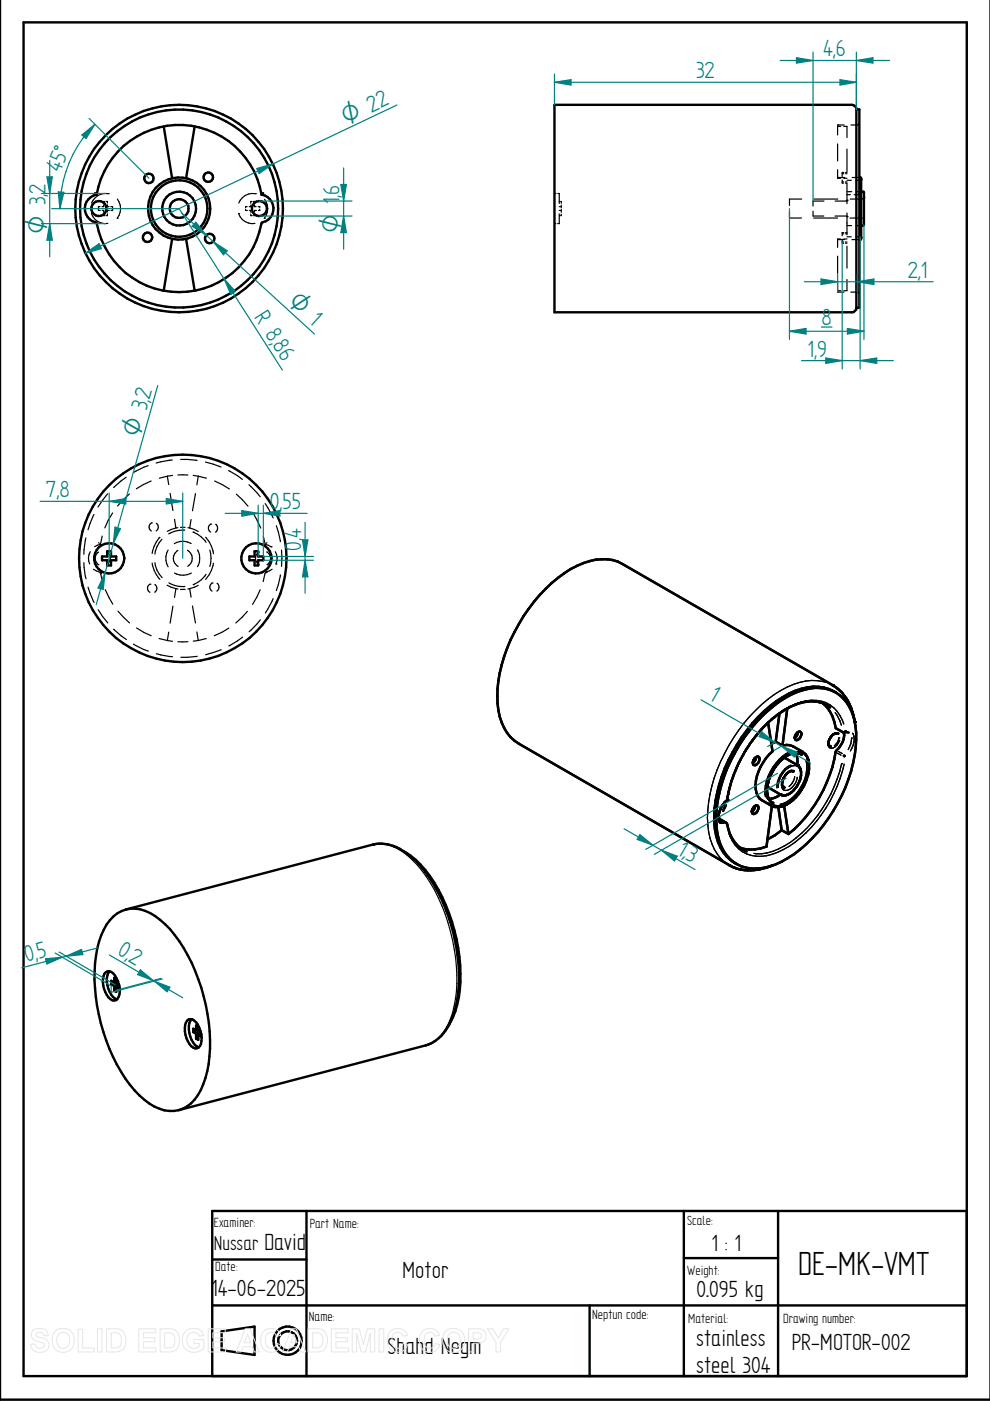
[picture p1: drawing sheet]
<svg xmlns="http://www.w3.org/2000/svg" width="210mm" height="297mm" viewBox="0 0 210 297" stroke-linecap="round" stroke-linejoin="round" font-family="sans-serif">
<g fill="none" stroke="#000" stroke-width=".51">
<path d="M0 0v296.8h209.9M5 4.7h200v287.1h-200zM34.7 26.8l1.8 11M41.3 26.8l-1.8 11M181.6 23.2h.6v42h-.6M181.6 23.2a1.01 1.01 0 0 0-1-1h-63v44h63a1.01 1.01 0 0 0 1-1M181.6 23.2v42M182.2 37.6l.4 .2v12.8l-.4 .2M20.2 40.9l.3 .4M20.5 41.3a3 3 0 0 0-2.5 2.9 3 3 0 0 0 2.4 3 17.8 17.8 0 0 0 26 12.6M36.5 50.7l-1.8 10.9M39.5 50.7l1.8 10.9"/>
<path d="M55.5 41.3a3 3 0 0 1 2.5 2.9 3 3 0 0 1-2.5 3 17.8 17.8 0 0 1-9.1 12.6M55.5 41.3a17.7 17.7 0 0 0-17.5-14.8 17.7 17.7 0 0 0-17.5 14.8M55.8 40.9l-.3 .4M182.6 40.6l.5 .1 .1 .1v6.8l-.2 .2h-.4M21.6 118h1.1v-1.1h.8v1.1h1.1v.8h-1.1v1.1h-.8v-1.1h-1.1zM52.9 118h1.1v-1.1h.7v1.1h1.1v.8h-1.1v1.1h-.7v-1.1h-1.1zM160.7 152a20.7 20.7 0 0 1 10.5-6.2 8.4 8.4 0 0 1 9.9 6.7 24 24 0 0 1-1.8 14.4 31.5 31.5 0 0 1-13.6 15.8 10.1 10.1 0 0 1-10 .3 10.1 10.1 0 0 1-4.3-8.5 32.4 32.4 0 0 1 9.3-22.5zM162.9 153.2l.9 6.1a10.2 10.2 0 0 0-3.6 8 2.96 2.96 0 0 0 1.3 2.4l2 1.1M164.5 157.3l1.4 .8M164.5 157.3l-.9 .4M165.3 151.3l-.8 6M165.9 158.1l1.6-.1 2.6 1.4"/>
<path d="M166.9 150.2l-1 7.9M168.7 159.6a4.3 4.3 0 0 1 .3 2.6l-2.8-1.5M169 155.3l.6-.2 .2 .1a1.21 1.21 0 0 1-1.1 1.7 1.04 1.04 0 0 1 .3-1.6zM169.2 155.2a1.66 1.66 0 0 1-.7 1.2M169.5 159.1l.6 .3M169.9 159.9l.1 .1a3.3 3.3 0 0 0-3.9 .8 8.8 8.8 0 0 0-3.3 8.1l.4 .8 .5 .5M170.1 159.4l.5 .4M170.7 159.8a5.7 5.7 0 0 1 .2 5.8 8.5 8.5 0 0 1-5.5 5.5h-1.2M174.5 149.1a8 8 0 0 1 2.7 5.3l1.7 .9 .4-.3M176 150a6.4 6.4 0 0 0-4.8-1.2 17.7 17.7 0 0 0-10.6 6.8 28.6 28.6 0 0 0-6.4 14M176.5 145.2l-44.5-25.6a9.3 9.3 0 0 0-8.3-.2 28.2 28.2 0 0 0-12.7 11.2 31.8 31.8 0 0 0-5.5 18.5 10.3 10.3 0 0 0 4.5 8.6l44.6 25.7M176.6 145.3a10.1 10.1 0 0 1 4.6 7.7"/>
<path d="M177.2 146.8a9.4 9.4 0 0 0-8.2-.1 28.3 28.3 0 0 0-13.3 13.1 27.8 27.8 0 0 0-3.7 16.3 9.4 9.4 0 0 0 4.2 7.1M177.5 155.5a2.17 2.17 0 0 0-1.8 2.6M178.9 155.3a4.5 4.5 0 0 1-1.7 4 29.1 29.1 0 0 1-10 17.5M179 155.3h.9M83.6 179.5a18.4 18.4 0 0 1 8.7 8.7 38.7 38.7 0 0 1 4.6 24 13.7 13.7 0 0 1-4.1 8.1l-1.3 .9-1.3 .5-52.3 13.7M83.6 179.5a7.3 7.3 0 0 0-4.6-.4l-52.3 13.7M152.4 173.6l1.6 .9 .2 .3a8.1 8.1 0 0 0 2.6 4.9M152.6 174.1l.3 .3M154.1 169.7a4.2 4.2 0 0 0-1.5 4.4M156.8 179.7l1.5 .9M159.9 171l.3-.2 .5 .1a1.23 1.23 0 0 1-1.1 1.7 1.04 1.04 0 0 1 .3-1.6zM160 160.8l.6-.4h.2a1.1 1.1 0 0 1 0 1.2 1.1 1.1 0 0 1-1.1 .5 1.27 1.27 0 0 1 .3-1.3z"/>
<path d="M160.1 170.9a1.66 1.66 0 0 1-.7 1.2M160.3 160.5a1.66 1.66 0 0 1-.7 1.3M162.7 166.8l2.7 1.6a4.1 4.1 0 0 1-2.4 1M163 170.4l.5 .4M163.5 170.8l.7 .3M163.7 170.9l-1.2 8.6a8.1 8.1 0 0 1-5.7 .2M163.7 170.2l.1 .1M165 171.1l.7 4.9M165.7 176l-1.4 1.1-1.6 .9M165.7 176l1.5 .8M165.8 166.2l.1 .6M165.9 166.8l.1 .1"/>
<path d="M166.2 170.8l1 6M168 163.5a2.48 2.48 0 0 0-2 1.9l-.2 .7M169.2 162.3a3.3 3.3 0 0 1 0 3.9 3.5 3.5 0 0 1-3.5 2.4l-.1-.1M26.7 192.8a7.9 7.9 0 0 1 7.3 2.2 28.3 28.3 0 0 1 8 12.6 36.6 36.6 0 0 1 1.9 19.5 11.8 11.8 0 0 1-4.2 7.5l-1.8 .8M26.7 192.8a8 8 0 0 0-5.2 5.5 30.7 30.7 0 0 0-.5 16.8 35.1 35.1 0 0 0 8.5 17.1 9.1 9.1 0 0 0 8.4 3.2M86 180.7a23 23 0 0 1 8.5 11.2 35.6 35.6 0 0 1 2.4 21.1l-.3 1.4-1.1 2.4M154.6 183.4a10.4 10.4 0 0 0 9.3 .1M22.4 206.1a1.29 1.29 0 0 1 2 .7 4.8 4.8 0 0 1 .5 5 1.17 1.17 0 0 1-1.9-.3 5.2 5.2 0 0 1-.9-5zM23.2 206a3.7 3.7 0 0 0-.3 3.6 3.6 3.6 0 0 0 1.9 2.3M23.6 208.7l.6 .3M23.9 208.2v.4M23.9 208.6l-.3 .1"/>
<path d="M23.9 208.6l.7 .4M24.2 208.3v-1l.4 .3v1l.7 .3M24.2 209v1.1M24.2 208.3l-.6-.4v.8M24.6 207.5v.7l-.4 .1M24.6 209v1M24.6 209h-.4M24.6 210l-.4 .1M24.6 210v.1M24.6 209.3v1l-.4-.2M24.6 209.3l.4-.1 .3 .2M25.3 209v.7l-.7-.4"/>
<path d="M39.7 216.4a1.17 1.17 0 0 1 1.9 .3 5.2 5.2 0 0 1 .8 5 1.1 1.1 0 0 1-1.8 .1 5.3 5.3 0 0 1-1.2-5zM40.6 216.1a4.8 4.8 0 0 0 .7 5.4l.9 .5M41 218.8l.6 .4M41.3 218.3v.4M41.3 218.7l-.3 .1M41.3 218.7l.6 .4M41.6 218.4v-1l.4 .3v1l.6 .4M41.6 219.2v1M41.6 218.4l-.6-.3v.7M41.9 219.1l-.3 .1M41.9 217.6v.8h-.3M41.9 219.1v1"/>
<path d="M42 219.5l.4-.1 .2 .1M42 219.5v1l-.4-.3M42.6 219.1v.7l-.6-.3M41.9 220.1l-.3 .1M41.9 220.1l.1 .1M65 256.8v35M145 256.8v35M165 256.8v35M205 256.8h-160v35M45 267h20M45 276.8h160M125 276.8v15"/>
<path d="M145 266.7h20M47 282.3l7-1v6l-7-1z"/>
<circle cx="31.6" cy="37.8" r="1"/>
<circle cx="44.2" cy="37.6" r="1.01"/>
<circle cx="21" cy="44.2" r="1.59"/>
<circle cx="31.3" cy="50.3" r="1.01"/>
<circle cx="38" cy="44.2" r="3.6"/>
<circle cx="38" cy="44.2" r="2"/>
<circle cx="38" cy="44.2" r="22"/>
<circle cx="38" cy="44.2" r="6.6"/>
<circle cx="38" cy="44.2" r="21"/>
<circle cx="38" cy="44.2" r="6"/>
<circle cx="44.5" cy="50.6" r="1.01"/>
<circle cx="55" cy="44.2" r="1.6"/>
<circle cx="23.2" cy="118.4" r="3.2"/>
<circle cx="38.8" cy="118.4" r="22"/>
<circle cx="54.4" cy="118.4" r="3.2"/>
<circle cx="61" cy="284.3" r="3"/>
<circle cx="61" cy="284.3" r="2"/>
</g>
<g fill="none" stroke="#000" stroke-width=".25">
<path d="M177.6 37.6h1.5M177.6 26.5h1.4M177.6 26.5h.1M177.6 26.7v1.9M177.6 30.5v3.6M177.6 36v1.8h.6M177.6 26.8h.6M178.6 36.6h.1M178.6 36.7v.7M178.6 38.1v.7h.3M178.6 36.8h.3M178.6 36.6h.3"/>
<path d="M178.6 38.6h.3M178.9 26.8h.7v2.4M178.9 37.8h.7M179.2 38.8h.4M179.2 38.6h.4M179.3 36.8h.3M179.3 36.6h.3M179.6 38.2h.9M179.6 31.6v4.8M179.6 38.9v4.3M180.7 37.6h1.5M181.5 38.2h.9"/>
<path d="M181.9 26.5h-1.5M182.1 26.3l-.1 .1M182.2 26.1v.1M182.4 38.2h.1M182.5 38.1h.1M182.6 38h.1M19.4 45.3a3.1 3.1 0 0 0 3.5 2.1M19.4 45.3h.1M20.9 44.4v.2h.4M21.2 43.8h-.3v.3M21.7 44.6h.3v.4M22 43.5v.3h-.4"/>
<path d="M22 45.4v.3h.3M22.2 42.7h-.2v.4M22.5 42.7h.3v.4M22.8 43.4v.4h.3M22.8 45.3v.4h-.2M22.9 41.1a3.2 3.2 0 0 0-3.5 2M22.9 41.1h.1M23.2 44.6h-.4v.4M23.5 43.8h.4v.2M23.9 44.4v.2h-.4M24.8 46.3h.1M24.9 42.2a3.3 3.3 0 0 1-.1 4.1"/>
<path d="M50.6 45.3h.1M50.6 45.3a3.1 3.1 0 0 0 3.5 2.1M52.1 44.4v.2h.4M52.4 43.8h-.3v.3M52.9 44.6h.3v.4M53.2 43.5v.3h-.4M53.2 45.4v.3h.3M53.4 42.7h-.2v.4M53.7 42.7h.3v.4M54 43.4v.4h.3M54 45.3v.4h-.2M54.1 41.1a3.1 3.1 0 0 0-3.5 2"/>
<path d="M54.1 41.1h.1M54.4 44.6h-.4v.4M54.7 43.8h.4v.2M55.1 44.4v.2h-.3M56 46.3h.1M56.1 42.2a3.2 3.2 0 0 1-.1 4.1M117.6 41h.3M117.6 47.4h.3M118.3 41h.3v2.1M118.6 44.6h.1M118.6 45.7h.1M118.6 43.8h.1"/>
<path d="M118.6 42.7h.1M118.6 45.3v2.1h-.4M118.9 44.6h.1M118.9 43.8h.1M118.9 42.7h.1v.4M119 45.4v.3h-.1M119 43.5v.6M119 44.4v.6M167.4 44.9v1.3h2.5M170 42.2h-2.6v1.4M172.4 44.8v1h2.3M172.5 46.2h5.1"/>
<path d="M172.6 42.2h5M174.7 42.6h-2.3v1.1M177 45.8h2.4M177.1 42.6h2.3M177.6 54.3v3.7M177.6 59.8v1.9M177.6 50.8h1.5M178.2 50.7h-.6v1.8M178.6 51.6h.1M178.6 50.7v.7M178.6 49.6h.3M178.6 51.6h.3"/>
<path d="M178.6 51.3h.3M178.9 50.7h.7M178.9 49.3h-.3v.7M179.2 51.6h.4M179.2 51.3h.4M179.3 49.6h.3M179.3 49.3h.3M179.4 42.6h.1M179.5 45.8h.1M179.5 45.9h.1M179.5 42.5h.1M179.6 46h.1"/>
<path d="M179.6 42.4h.1M179.6 50.2h.9M179.6 40.6h1M179.6 45.2v2M179.6 47.3v2.5M179.6 52.2v4.7M179.6 59.3v2.3h-.7M179.6 47.8h1M179.6 41.3h.7M180.2 46.2h2.6M180.6 50.8h1.6M181.1 41.3h.7"/>
<path d="M181.4 50.2h1M181.6 47.8h1M181.6 40.6h1M181.8 41.3h.1M182.1 41.1h.1M182.1 41.1l-.2 .1M182.2 40.9v.1M182.4 50.2h.1M182.5 50.2v.1M182.5 50.3h.1M182.6 50.4h.1M182.9 42.2h-2.6"/>
<path d="M183 46.3v.1M183 46.4h.1M183 42.1h.1M183.1 42l-.1 .1M183.1 46.5l.1 .1M183.2 41.8h.1M177.6 61.8l1.3 .1M177.6 61.6h.6M180.4 61.9h1.4M181.8 61.9h.1M182 62l.1 .1M182.1 62.1h.1"/>
<path d="M182.2 62.3v.1M31.4 98.7l-3.1 1.5M36.5 97.5l-3.4 .7M38.3 97.4l3.5 .2M43.6 98l3.3 1M48.5 99.8l1.8 1 1.1 .8M17.8 119.3l.4 3.4M18.2 114l-.4 3.5M19.1 117a2.79 2.79 0 0 0-.1 2.5M19.9 109.1l-1.2 3.2M20.9 117.1a1.58 1.58 0 0 0 .1 2.7M20.9 115.1l.1 .1"/>
<path d="M21.2 115.3l.1 .1M21.3 115.4l-1.2 .5M21.7 113.7l-.4 1.7M22.6 117a1.58 1.58 0 0 1 0 2.7M22.6 119.7h.1M22.8 104.7l-2 2.8M23.9 108.8l-1.7 3.1M26.8 101.2l-2.7 2.2M27.4 104.7l-2.5 2.6M32 102l-3.1 1.6M32.1 110.9h.1M32.1 110.9a1.02 1.02 0 0 0 0 1.7"/>
<path d="M32.3 119.4a6.4 6.4 0 0 0 1.6 3.4M32.9 119.3a5.3 5.3 0 0 0 1.5 3.2M33.1 111a.95 .95 0 0 1 0 1.6M33.9 113.9a6.1 6.1 0 0 0-1.6 3.4M34.3 114.3a5.3 5.3 0 0 0-1.4 3.2M35.5 101l.3 1.7M35.5 101l-1.7 .4M35.6 116.6a3.5 3.5 0 0 0 0 3.6M36.1 104.6l.6 3.6M36.6 100.8l-1.1 .2M37 110.1l.3 1.8M37.3 111.9l-1.8 .7"/>
<path d="M37.7 116.7a1.98 1.98 0 0 0 .1 3.4M37.7 111.9h-.4M38.3 111.8h.9M39.2 112.4a5.9 5.9 0 0 0-3.4 .8M39.8 116.7a1.94 1.94 0 0 1 0 3.4M39.8 111.9h.4M39.8 100.7h-2.1M40.2 111.9l1.8 .8M40.5 110.2l-.3 1.7M40.5 115.2a3.5 3.5 0 0 0-3.5 .1M40.9 112.8h.1M41 100.8l1 .2"/>
<path d="M41 112.8a5.9 5.9 0 0 1 2.7 2.2M41.4 104.6l-.6 3.7M41.9 116.6a3.6 3.6 0 0 1 0 3.5M42 101l1.8 .4M42 101l-.3 1.8M43.6 113.9a6.1 6.1 0 0 1 1.7 3.5M44.5 116.6a6.1 6.1 0 0 1 0 3.5M44.7 111.1h.1M44.7 111.1a.98 .98 0 0 0 0 1.7M45.3 119.4a6.8 6.8 0 0 1-1.7 3.5M45.5 102l3.1 1.7M45.7 111.2a.99 .99 0 0 1 0 1.6"/>
<path d="M50.1 104.8l2.5 2.5M52.8 102.8l2.4 2.5M53.7 108.8l1.6 3.2M54.9 117.1a1.56 1.56 0 0 0 0 2.7M55.8 113.7l.4 1.7M56.2 115.4l1.3 .6M56.2 106.8l1.7 3M56.3 115.3l-.1 .1M56.6 117a1.58 1.58 0 0 1 0 2.7M56.6 115.1l-.1 .1M56.6 119.7h.1M57.5 116h.1"/>
<path d="M58.4 117a2.86 2.86 0 0 1 .1 2.6M58.5 119.6h.1M58.6 111.5l.8 3.4M59.7 116.6v3.5M18.7 124.5l1.2 3.2M19.8 120.7l1.2 .6M20.8 129.3l2.1 2.8M21.1 121.3h.1M21.2 121.4h.1M21.3 121.5h.1M21.3 121.6l.4 1.7M21.3 121.6h.1"/>
<path d="M22.3 125l1.6 3.1M24.1 133.4l2.7 2.2M25 129.6l2.5 2.5M28.3 136.6l3.2 1.4M29 133.1l3 1.7M31.8 123.9h.1M31.8 123.9a.97 .97 0 0 0-.5 .8 .97 .97 0 0 0 .5 .9M32.9 123.9a.99 .99 0 0 1-.1 1.7M33.1 138.6l3.5 .6M33.7 135.4l1.8 .4M35.4 124.1l1.9 .7M35.5 135.8l1.1 .2"/>
<path d="M35.8 134l-.3 1.8M35.8 123.6a5.2 5.2 0 0 0 3.4 .7M36.7 128.5l-.6 3.6M37 121.5a3.6 3.6 0 0 0 3.6 0M37.3 124.8l-.3 1.9M37.3 124.8l.4 .1M37.7 136.1h2.1M38.3 125h.9M40.2 124.8l-.4 .1M40.2 124.8l.3 1.8M40.8 128.5l.6 3.6M41 124h.1"/>
<path d="M41.7 134l.3 1.8M41.8 139.1l-3.4 .3M42 135.8l-1 .1M42 124.1l-1.8 .7M43.7 121.8a5.6 5.6 0 0 1-2.7 2.2M43.7 135.4l-1.7 .4M45 123.6h.1M45 123.6a1.02 1.02 0 0 0 0 1.7M46 123.7a.99 .99 0 0 1 0 1.6M46.9 137.8l-3.3 1M48.5 133.2l-3.1 1.6M51.4 135.1l-2.9 1.8"/>
<path d="M52.5 129.6l-2.5 2.5M55.2 125.1l-1.6 3M55.2 131.4l-2.4 2.5M56.2 121.5l-.4 1.8M56.3 121.4h.1M56.5 121.3h.1M57.7 120.7l-1.2 .6M57.9 126.9l-1.6 3.1M59.4 121.9l-.8 3.3M167.9 159.2a9.4 9.4 0 0 0-5.4 6.4 7 7 0 0 0-.2 3.4M168.5 159.6a8.5 8.5 0 0 0-5.8 7 3.7 3.7 0 0 0 1.2 4 3.7 3.7 0 0 0 4-1 9.6 9.6 0 0 0 3.4-7.5l-.2-1.1M175 144.7a11.8 11.8 0 0 0-9.5 1.7 34.5 34.5 0 0 0-15.5 27 12.1 12.1 0 0 0 3.2 9"/>
<path d="M175.9 158.3h.1M176.4 156h-.1a1.83 1.83 0 0 0-.3 2.6 1.91 1.91 0 0 0 2-1.7M177.1 151.1l1 1.7 .3 1M177.5 159.7l.8 .4M177.8 159.3l.8 .5M177.8 156.5h.1M177.8 156.5a2.35 2.35 0 0 1-.9 1.6M178.9 153.5a6.8 6.8 0 0 0-9.2-4.6 21 21 0 0 0-10.5 8.4 30.5 30.5 0 0 0-4.8 10.7M180.6 156.5h.1M180.6 156.5a4.6 4.6 0 0 1-.8 2.4M180.8 155.4a3.5 3.5 0 0 1-.5 3.8M80.6 178.9a9.9 9.9 0 0 1 6.7 3.3 33.2 33.2 0 0 1 8.7 17.2 30.5 30.5 0 0 1-.5 16.8 9.4 9.4 0 0 1-3.8 4.8"/>
<path d="M152.8 173.8l.7 .4M153.1 170.8a3.6 3.6 0 0 0-.5 3.7M153.2 174.5h.4M153.2 172h.1M153.8 170.6l-.7 1.1M153.9 174.5h.1M154 174.6h.1M154.1 170.6l-.9 1.4M154.1 174.7v.1M154.2 174.8l-.1 .2M162.8 169.5a7.3 7.3 0 0 1 1.1-6.4 6.5 6.5 0 0 1 5.4-3.8 2.69 2.69 0 0 1 2.2 3 9.7 9.7 0 0 1-5.2 8.4l-1 .3M165 167a4.5 4.5 0 0 1 3.7-4.7 1.92 1.92 0 0 1 1 2.7 5.2 5.2 0 0 1-2.5 3.3"/>
<path d="M166.1 167h.1M167.1 163.7a3.1 3.1 0 0 0-1.2 3.6 1.53 1.53 0 0 0 2.3-.7 3.1 3.1 0 0 0 .8-1.8M167.6 162.3h.1M167.6 162.3a5.3 5.3 0 0 0-2.9 4.7M168.5 164.6a3.1 3.1 0 0 1-1.2 2.2M170.9 161.2a8.4 8.4 0 0 1-5.2 9.3h-.3M178.4 161.9h.1M178.4 161.9a28.1 28.1 0 0 1-12.1 17.5 9.6 9.6 0 0 1-6.4 1.5M178.8 160.1v.2M178.9 160.1h.1M178.9 160.4h.2M179 162a29 29 0 0 1-11.7 17.5 11 11 0 0 1-8.1 1.9 6.7 6.7 0 0 1-4.7-4.9"/>
<path d="M179.1 160.1l.1 .2"/>
</g>
<g fill="#000">
<circle cx="169.8" cy="159.9" r=".25"/>
<circle cx="174.6" cy="149.1" r=".25"/>
<circle cx="175.8" cy="158.2" r=".25"/>
<circle cx="175.9" cy="158.2" r=".25"/>
<circle cx="175.9" cy="158.3" r=".25"/>
<circle cx="176.5" cy="145.3" r=".25"/>
<circle cx="176.6" cy="145.3" r=".25"/>
<circle cx="177.1" cy="155.5" r=".25"/>
<circle cx="177.5" cy="155.5" r=".25"/>
<circle cx="181.2" cy="153.1" r=".25"/>
<circle cx="79.2" cy="179.1" r=".25"/>
<circle cx="152.4" cy="173.6" r=".25"/>
<circle cx="152.6" cy="174.1" r=".25"/>
<circle cx="152.9" cy="174.4" r=".25"/>
<circle cx="154.1" cy="169.7" r=".25"/>
<circle cx="154.1" cy="169.6" r=".25"/>
<circle cx="154.2" cy="169.6" r=".25"/>
<circle cx="163.7" cy="170.2" r=".25"/>
<circle cx="165.5" cy="168.5" r=".25"/>
<circle cx="165.9" cy="166.8" r=".25"/>
<circle cx="166" cy="166.9" r=".25"/>
<circle cx="166.1" cy="167" r=".25"/>
<circle cx="168" cy="163.5" r=".25"/>
<circle cx="168.1" cy="163.5" r=".25"/>
<circle cx="169" cy="162.2" r=".25"/>
<circle cx="169.1" cy="162.3" r=".25"/>
<circle cx="169.2" cy="162.3" r=".25"/>
<circle cx="154.6" cy="183.4" r=".25"/>
</g>
<path d="M9.9 37.5h1.2l-.6 3.5zM8.8 41h13.6M8.8 47.4h13.6" fill="none" stroke="#008080" stroke-width=".25"/>
<path d="M9.9 37.5h1.2l-.6 3.5z" fill="#008080"/>
<path d="M10.5 47.4l.6 3.5h-1.2z" fill="none" stroke="#008080" stroke-width=".25"/>
<path d="M10.5 47.4l.6 3.5h-1.2z" fill="#008080"/>
<path d="M10.5 34v20.4M55 45.8h19.6M55 42.6h19.6M72.9 45.8l.5 3.5h-1.1z" fill="none" stroke="#008080" stroke-width=".25"/>
<path d="M72.9 45.8l.5 3.5h-1.1z" fill="#008080"/>
<path d="M72.3 39.1h1.1l-.5 3.5z" fill="none" stroke="#008080" stroke-width=".25"/>
<path d="M72.3 39.1h1.1l-.5 3.5z" fill="#008080"/>
<path d="M72.9 35.6v17.2M38.5 45.2l28.2 25.6M41.5 47.1l2.2 2.8-3-1.9z" fill="none" stroke="#008080" stroke-width=".25"/>
<path d="M41.5 47.1l2.2 2.8-3-1.9z" fill="#008080"/>
<path d="M45.2 51.2l3 2-.8 .8z" fill="none" stroke="#008080" stroke-width=".25"/>
<path d="M45.2 51.2l3 2-.8 .8z" fill="#008080"/>
<path d="M38 44.2l21.9 34.2M47.5 59.1l2.4 2.7-1 .6z" fill="none" stroke="#008080" stroke-width=".25"/>
<path d="M47.5 59.1l2.4 2.7-1 .6z" fill="#008080"/>
<path d="M84.2 22.3l-66.1 31.4M18.1 53.7l2.9-2.1 .5 1.1z" fill="none" stroke="#008080" stroke-width=".25"/>
<path d="M18.1 53.7l2.9-2.1 .5 1.1z" fill="#008080"/>
<path d="M54.4 35.7l3.5-.9-3 2z" fill="none" stroke="#008080" stroke-width=".25"/>
<path d="M54.4 35.7l3.5-.9-3 2z" fill="#008080"/>
<path d="M117.6 15.7v6.5M178.1 16.9l3.5 .5-3.5 .6zM181.6 15.7v7.5" fill="none" stroke="#008080" stroke-width=".25"/>
<path d="M178.1 16.9l3.5 .5-3.5 .6z" fill="#008080"/>
<path d="M117.6 17.4l3.5-.5v1.1z" fill="none" stroke="#008080" stroke-width=".25"/>
<path d="M117.6 17.4l3.5-.5v1.1z" fill="#008080"/>
<path d="M117.6 17.4h64M167.4 44.2v27.8M183.2 47.6v24.4M174.2 69.3h2.2M179.7 69.6l3.5 .6-3.5 .6z" fill="none" stroke="#008080" stroke-width=".25"/>
<path d="M179.7 69.6l3.5 .6-3.5 .6z" fill="#008080"/>
<path d="M167.4 70.2l3.5-.6v1.2z" fill="none" stroke="#008080" stroke-width=".25"/>
<path d="M167.4 70.2l3.5-.6v1.2z" fill="#008080"/>
<path d="M168.9 12.2l3.5 .6-3.5 .6zM172.4 11v31.6M181.6 11v12.2M167.4 70.2h15.8" fill="none" stroke="#008080" stroke-width=".25"/>
<path d="M168.9 12.2l3.5 .6-3.5 .6z" fill="#008080"/>
<path d="M181.6 12.8l3.5-.6v1.2z" fill="none" stroke="#008080" stroke-width=".25"/>
<path d="M181.6 12.8l3.5-.6v1.2z" fill="#008080"/>
<path d="M165.4 12.8h23.2M178.6 51.3v26.9M182.4 50.2v28M175.1 75.9l3.5 .6-3.5 .5z" fill="none" stroke="#008080" stroke-width=".25"/>
<path d="M175.1 75.9l3.5 .6-3.5 .5z" fill="#008080"/>
<path d="M182.4 76.5l3.5-.6v1.1z" fill="none" stroke="#008080" stroke-width=".25"/>
<path d="M182.4 76.5l3.5-.6v1.1z" fill="#008080"/>
<path d="M174.1 59.1l3.5 .6-3.5 .6zM177.6 58v3.9M181.8 58v3.9M170 76.5h19.4" fill="none" stroke="#008080" stroke-width=".25"/>
<path d="M174.1 59.1l3.5 .6-3.5 .6z" fill="#008080"/>
<path d="M181.8 59.7l3.5-.6v1.2z" fill="none" stroke="#008080" stroke-width=".25"/>
<path d="M181.8 59.7l3.5-.6v1.2z" fill="#008080"/>
<path d="M170.6 59.7h27.3M33.4 81.7l-13 46.5M22.3 121.5l-.4 3.5-1.1-.3z" fill="none" stroke="#008080" stroke-width=".25"/>
<path d="M22.3 121.5l-.4 3.5-1.1-.3z" fill="#008080"/>
<path d="M24.4 111.8l1.1 .3-1.5 3.2z" fill="none" stroke="#008080" stroke-width=".25"/>
<path d="M24.4 111.8l1.1 .3-1.5 3.2z" fill="#008080"/>
<path d="M23.2 106.3l3.5-.6v1.1zM23.2 104.5v13.9M38.7 104.5v13.9" fill="none" stroke="#008080" stroke-width=".25"/>
<path d="M23.2 106.3l3.5-.6v1.1z" fill="#008080"/>
<path d="M35.3 105.7l3.4 .6-3.4 .5z" fill="none" stroke="#008080" stroke-width=".25"/>
<path d="M35.3 105.7l3.4 .6-3.4 .5z" fill="#008080"/>
<path d="M8.5 106.3h30.2M54.7 107.1v10.9M55.8 107.1v10.9M55.8 108.8l3.6-.6v1.2z" fill="none" stroke="#008080" stroke-width=".25"/>
<path d="M55.8 108.8l3.6-.6v1.2z" fill="#008080"/>
<path d="M51.3 108.2l3.4 .6-3.4 .6z" fill="none" stroke="#008080" stroke-width=".25"/>
<path d="M51.3 108.2l3.4 .6-3.4 .6z" fill="#008080"/>
<path d="M47.8 108.8h17.3M55.8 118.8h10.7M55.8 118h10.7M64.7 118.8l.6 3.5h-1.2z" fill="none" stroke="#008080" stroke-width=".25"/>
<path d="M64.7 118.8l.6 3.5h-1.2z" fill="#008080"/>
<path d="M64.1 114.5h1.2l-.6 3.5z" fill="none" stroke="#008080" stroke-width=".25"/>
<path d="M64.1 114.5h1.2l-.6 3.5z" fill="#008080"/>
<path d="M64.7 110.7v15.1M161.5 155.2l2.8 2.2-3.3-1.2zM164.5 157.3l-1.8 1M165.9 158.1l-1.7 1" fill="none" stroke="#008080" stroke-width=".25"/>
<path d="M161.5 155.2l2.8 2.2-3.3-1.2z" fill="#008080"/>
<path d="M165.7 158.2l3.3 1.3-.6 1z" fill="none" stroke="#008080" stroke-width=".25"/>
<path d="M165.7 158.2l3.3 1.3-.6 1z" fill="#008080"/>
<path d="M148.6 148.4l23.1 13.3M135.7 177l2.7 2.2-3.3-1.2zM164.8 164l-27.9 16.1M166.7 165l-28 16.1" fill="none" stroke="#008080" stroke-width=".25"/>
<path d="M135.7 177l2.7 2.2-3.3-1.2z" fill="#008080"/>
<path d="M140.3 180.3l3.3 1.2-.6 1z" fill="none" stroke="#008080" stroke-width=".25"/>
<path d="M140.3 180.3l3.3 1.2-.6 1z" fill="#008080"/>
<path d="M17.4 28.6l2.7-2.2-1.9 3zM18.9 25.1l12.7 12.7M11 44.2h27M132.3 175.7l15.1 8.7" fill="none" stroke="#008080" stroke-width=".25"/>
<path d="M17.4 28.6l2.7-2.2-1.9 3z" fill="#008080"/>
<path d="M12.4 40.7l1.1 .1-.8 3.4z" fill="none" stroke="#008080" stroke-width=".25"/>
<path d="M12.4 40.7l1.1 .1-.8 3.4z" fill="#008080"/>
<path d="M20.1 26.4a25.4 25.4 0 0 0-7.4 17.8M9.7 203.3l3.5-.4-3.3 1.5zM11.7 202.1l11.9 6.9M12.5 201.8l11.9 7" fill="none" stroke="#008080" stroke-width=".25"/>
<path d="M9.7 203.3l3.5-.4-3.3 1.5z" fill="#008080"/>
<path d="M14 202.7l3.3-1.4 .3 1.1z" fill="none" stroke="#008080" stroke-width=".25"/>
<path d="M14 202.7l3.3-1.4 .3 1.1z" fill="#008080"/>
<path d="M20.8 201l-16.2 4.2M29.8 205.6l2.7 2.3-3.3-1.3zM34.2 207.4l-9.6 2.6M34.4 207.6l-10.8 2.8v-1.4" fill="none" stroke="#008080" stroke-width=".25"/>
<path d="M29.8 205.6l2.7 2.3-3.3-1.3z" fill="#008080"/>
<path d="M32.7 208l3.3 1.3-.6 1z" fill="none" stroke="#008080" stroke-width=".25"/>
<path d="M32.7 208l3.3 1.3-.6 1z" fill="#008080"/>
<path d="M23.2 202.5l15.5 9" fill="none" stroke="#008080" stroke-width=".25"/>
<g fill="none" stroke="#e6e6e6" stroke-width=".21">
<path d="M7 282.1a2.33 2.33 0 0 1 2.9 .2l.3 .9h-.9a.91 .91 0 0 0-.7-.7 .91 .91 0 0 0-1 .5l.1 .3 .5 .2a2.12 2.12 0 0 1 2.2 1.4 1.76 1.76 0 0 1-2.4 1.8l-.7-.2-.6-.7-.2-.8 .9-.1a1.05 1.05 0 0 0 .9 1 1.05 1.05 0 0 0 1.1-.7 1.7 1.7 0 0 0-1.6-.8 1.39 1.39 0 0 1-.8-2.3zM11.7 282.3a2.47 2.47 0 0 1 3.1-.2 2.47 2.47 0 0 1 .8 3 2.4 2.4 0 0 1-3 1.5 2.4 2.4 0 0 1-1.5-3.1zM12.4 282.9a1.39 1.39 0 0 1 1.7-.3 1.39 1.39 0 0 1 .7 1.5 1.41 1.41 0 0 1-1.4 1.8 1.41 1.41 0 0 1-1.4-1.8l.1-.7zM16.6 281.8h.9v4h2.5v.8h-3.4zM20.7 281.7h.9v4.9h-.9zM20.7 286.6h.1M22.6 281.7h1.8a2.2 2.2 0 0 1 2.3 2.8 2.05 2.05 0 0 1-2.3 2.1h-1.8zM23.6 282.6a1.8 1.8 0 0 1 1.9 .5 2.03 2.03 0 0 1-.4 2.6l-1.5 .1zM29.4 281.7h3.6v.9h-2.6v1h2.5v.9h-2.5v1.3h2.7v.8h-3.7zM34 281.7h1.7a2.2 2.2 0 0 1 2.3 2.8 2.05 2.05 0 0 1-2.2 2.1h-1.8zM34.9 282.6a1.8 1.8 0 0 1 2 .5 2.03 2.03 0 0 1-.5 2.6l-1.5 .1zM39.3 282.3a2.56 2.56 0 0 1 3.6 .2l.3 .6-1 .2a1.36 1.36 0 0 0-1.6-.7 1.36 1.36 0 0 0-1 1.5 1.55 1.55 0 0 0 .8 1.6 1.55 1.55 0 0 0 1.8-.2v-.6h-1.1v-.9h2.1v2a2.7 2.7 0 0 1-4.5-1.2 2.79 2.79 0 0 1 .6-2.5z"/>
<path d="M44.2 281.7h3.6v.9h-2.7v1h2.5v.9h-2.5v1.3h2.7v.8h-3.6zM52 281.7h1l2 4.9h-1.1l-.4-1.1h-2l-.4 1.1h-1zM52.5 282.9l.7 1.8h-1.4zM55.9 282.3a2.15 2.15 0 0 1 3.6 .8l-.9 .2a1.24 1.24 0 0 0-1.6-.7 1.24 1.24 0 0 0-.7 1.5 1.25 1.25 0 0 0 .5 1.6 1.25 1.25 0 0 0 1.6-.3l.2-.6 1 .3a2.19 2.19 0 0 1-2.6 1.6 2.19 2.19 0 0 1-1.7-2.5l.1-.9zM61.8 281.7h1l2 4.9h-1l-.5-1.1h-2l-.4 1.1h-1zM62.3 282.9l.7 1.8h-1.4zM65.3 281.7h1.8a2.2 2.2 0 0 1 2.3 2.8 2.05 2.05 0 0 1-2.3 2.1h-1.8zM66.3 282.6a1.8 1.8 0 0 1 1.9 .5 2.03 2.03 0 0 1-.4 2.6l-1.5 .1zM70.2 281.7h3.6v.9h-2.6v1h2.5v.9h-2.5v1.3h2.7v.8h-3.7zM74.7 281.7h1.5l.8 3.4 .9-3.4h1.6v4.9h-1v-3.9l-1 3.9h-.9l-1-3.9v3.9h-.9zM80.4 281.7h1v4.9h-1zM80.4 286.6h.1"/>
<path d="M82.7 282.3a2.15 2.15 0 0 1 3.7 .8l-1 .2a1.24 1.24 0 0 0-1.6-.7 1.24 1.24 0 0 0-.7 1.5 1.25 1.25 0 0 0 .5 1.6 1.25 1.25 0 0 0 1.6-.3l.3-.6 .9 .3a2.19 2.19 0 0 1-2.6 1.6 2.19 2.19 0 0 1-1.7-2.5l.1-.9zM89.5 282.3a2.15 2.15 0 0 1 3.7 .8l-1 .2a1.24 1.24 0 0 0-1.5-.7 1.24 1.24 0 0 0-.8 1.5 1.25 1.25 0 0 0 .5 1.6 1.25 1.25 0 0 0 1.6-.3l.3-.6 .9 .3a2.19 2.19 0 0 1-2.5 1.6 2.19 2.19 0 0 1-1.8-2.5l.1-.9zM94.5 282.3a2.47 2.47 0 0 1 3.1-.2 2.47 2.47 0 0 1 .8 3 2.4 2.4 0 0 1-3 1.5 2.4 2.4 0 0 1-1.5-3.1zM95.2 282.9a1.39 1.39 0 0 1 1.7-.3 1.39 1.39 0 0 1 .7 1.5 1.41 1.41 0 0 1-1.4 1.8 1.41 1.41 0 0 1-1.4-1.8l.1-.7zM99.4 281.7h1.5a1.58 1.58 0 0 1 2 .8 1.58 1.58 0 0 1-.6 2.1l-.8 .1-1.2 .1v1.8h-.9zM100.3 282.6h.5a.87 .87 0 0 1 1.3 .8l-.5 .4-1.3 .1zM103.3 281.7h1.2l1.2 2 1.1-2h1.1l-1.8 2.9v2h-.9v-2z"/>
</g>
<path d="M129.2 281.9h12v5.7h-12z" fill="#fff" stroke="#fff" stroke-width=".35"/>
<text font-size="8" x="169.2" y="270.3">DE-MK-VMT</text>
<g font-size="5.6" fill="#008080">
<text x="174.5" y="11.9">4,6</text>
<text x="147.6" y="16.6">32</text>
<text x="12.8" y="36.7" transform="rotate(-68 12.8 36.7)">45°</text>
<text x="72" y="43.3" transform="rotate(-90 72 43.3)">1,6</text>
<text x="192.4" y="58.8">2,1</text>
<text x="53.8" y="67.3" transform="rotate(57 53.8 67.3)">R 8,</text>
<text x="174.2" y="68.9">8</text>
<text x="57.6" y="73.2" transform="rotate(57 57.6 73.2)">86</text>
<text x="171.2" y="75.6">1,9</text>
<text x="31.7" y="84.8" transform="rotate(-74 31.7 84.8)">2</text>
<text x="9.7" y="105.4">7,8</text>
<text x="57.2" y="107.9">0,55</text>
<text x="63.8" y="116.8" transform="rotate(-90 63.8 116.8)">0,4</text>
<text x="150.1" y="148.2" transform="rotate(30 150.1 148.2)">1</text>
<text x="143.4" y="181.1" transform="rotate(30 143.4 181.1)">1,</text>
<text x="145.2" y="182.1" transform="rotate(30 145.2 182.1)">3</text>
<text x="8.2" y="203.4" transform="rotate(-15 8.2 203.4)">5</text>
<text x="24.7" y="202.4" transform="rotate(30 24.7 202.4)">0,</text>
<text x="27.1" y="203.7" transform="rotate(30 27.1 203.7)">2</text>
<text x="5.6" y="204" transform="rotate(-15 5.6 204)">0,</text>
</g>
<g font-size="5.6">
<text x="56" y="265">David</text>
<text x="150.8" y="265.2">1 : 1</text>
<text x="44.7" y="274.9">14-06-2025</text>
<text x="85.3" y="270.9">Motor</text>
<text x="147.7" y="275">0.095 kg</text>
<text x="82.1" y="287">Shahd Negm</text>
<text x="147.6" y="285.4">stainless</text>
<text x="167.9" y="286.2">PR-MOTOR-002</text>
<text x="147.6" y="291.1">steel 304</text>
</g>
<g font-size="5.4" fill="#008080">
<text x="73.4" y="26.4" transform="rotate(-25 73.4 26.4)">O 22</text>
<text x="9.7" y="49.5" transform="rotate(-90 9.7 49.5)">O 3,2</text>
<text x="72" y="49.3" transform="rotate(-90 72 49.3)">O</text>
<text x="60.9" y="64.3" transform="rotate(42 60.9 64.3)">O 1</text>
<text x="29.4" y="92.9" transform="rotate(-74 29.4 92.9)">O 3,</text>
</g>
<text font-size="4.8" x="45.3" y="265">Nussar</text>
<g font-size="3.2">
<text x="45.3" y="260.1">Examiner:</text>
<text x="65.7" y="260.3">Part Name:</text>
<text x="145.7" y="259.6">Scale:</text>
<text x="45.6" y="269.6">Date:</text>
<text x="145.7" y="270.3">Weight:</text>
<text x="65.5" y="280">Name:</text>
<text x="125.5" y="279.6">Neptun code:</text>
<text x="145.9" y="280.5">Material:</text>
<text x="166.1" y="280.4">Drawing number:</text>
</g>
</svg>
